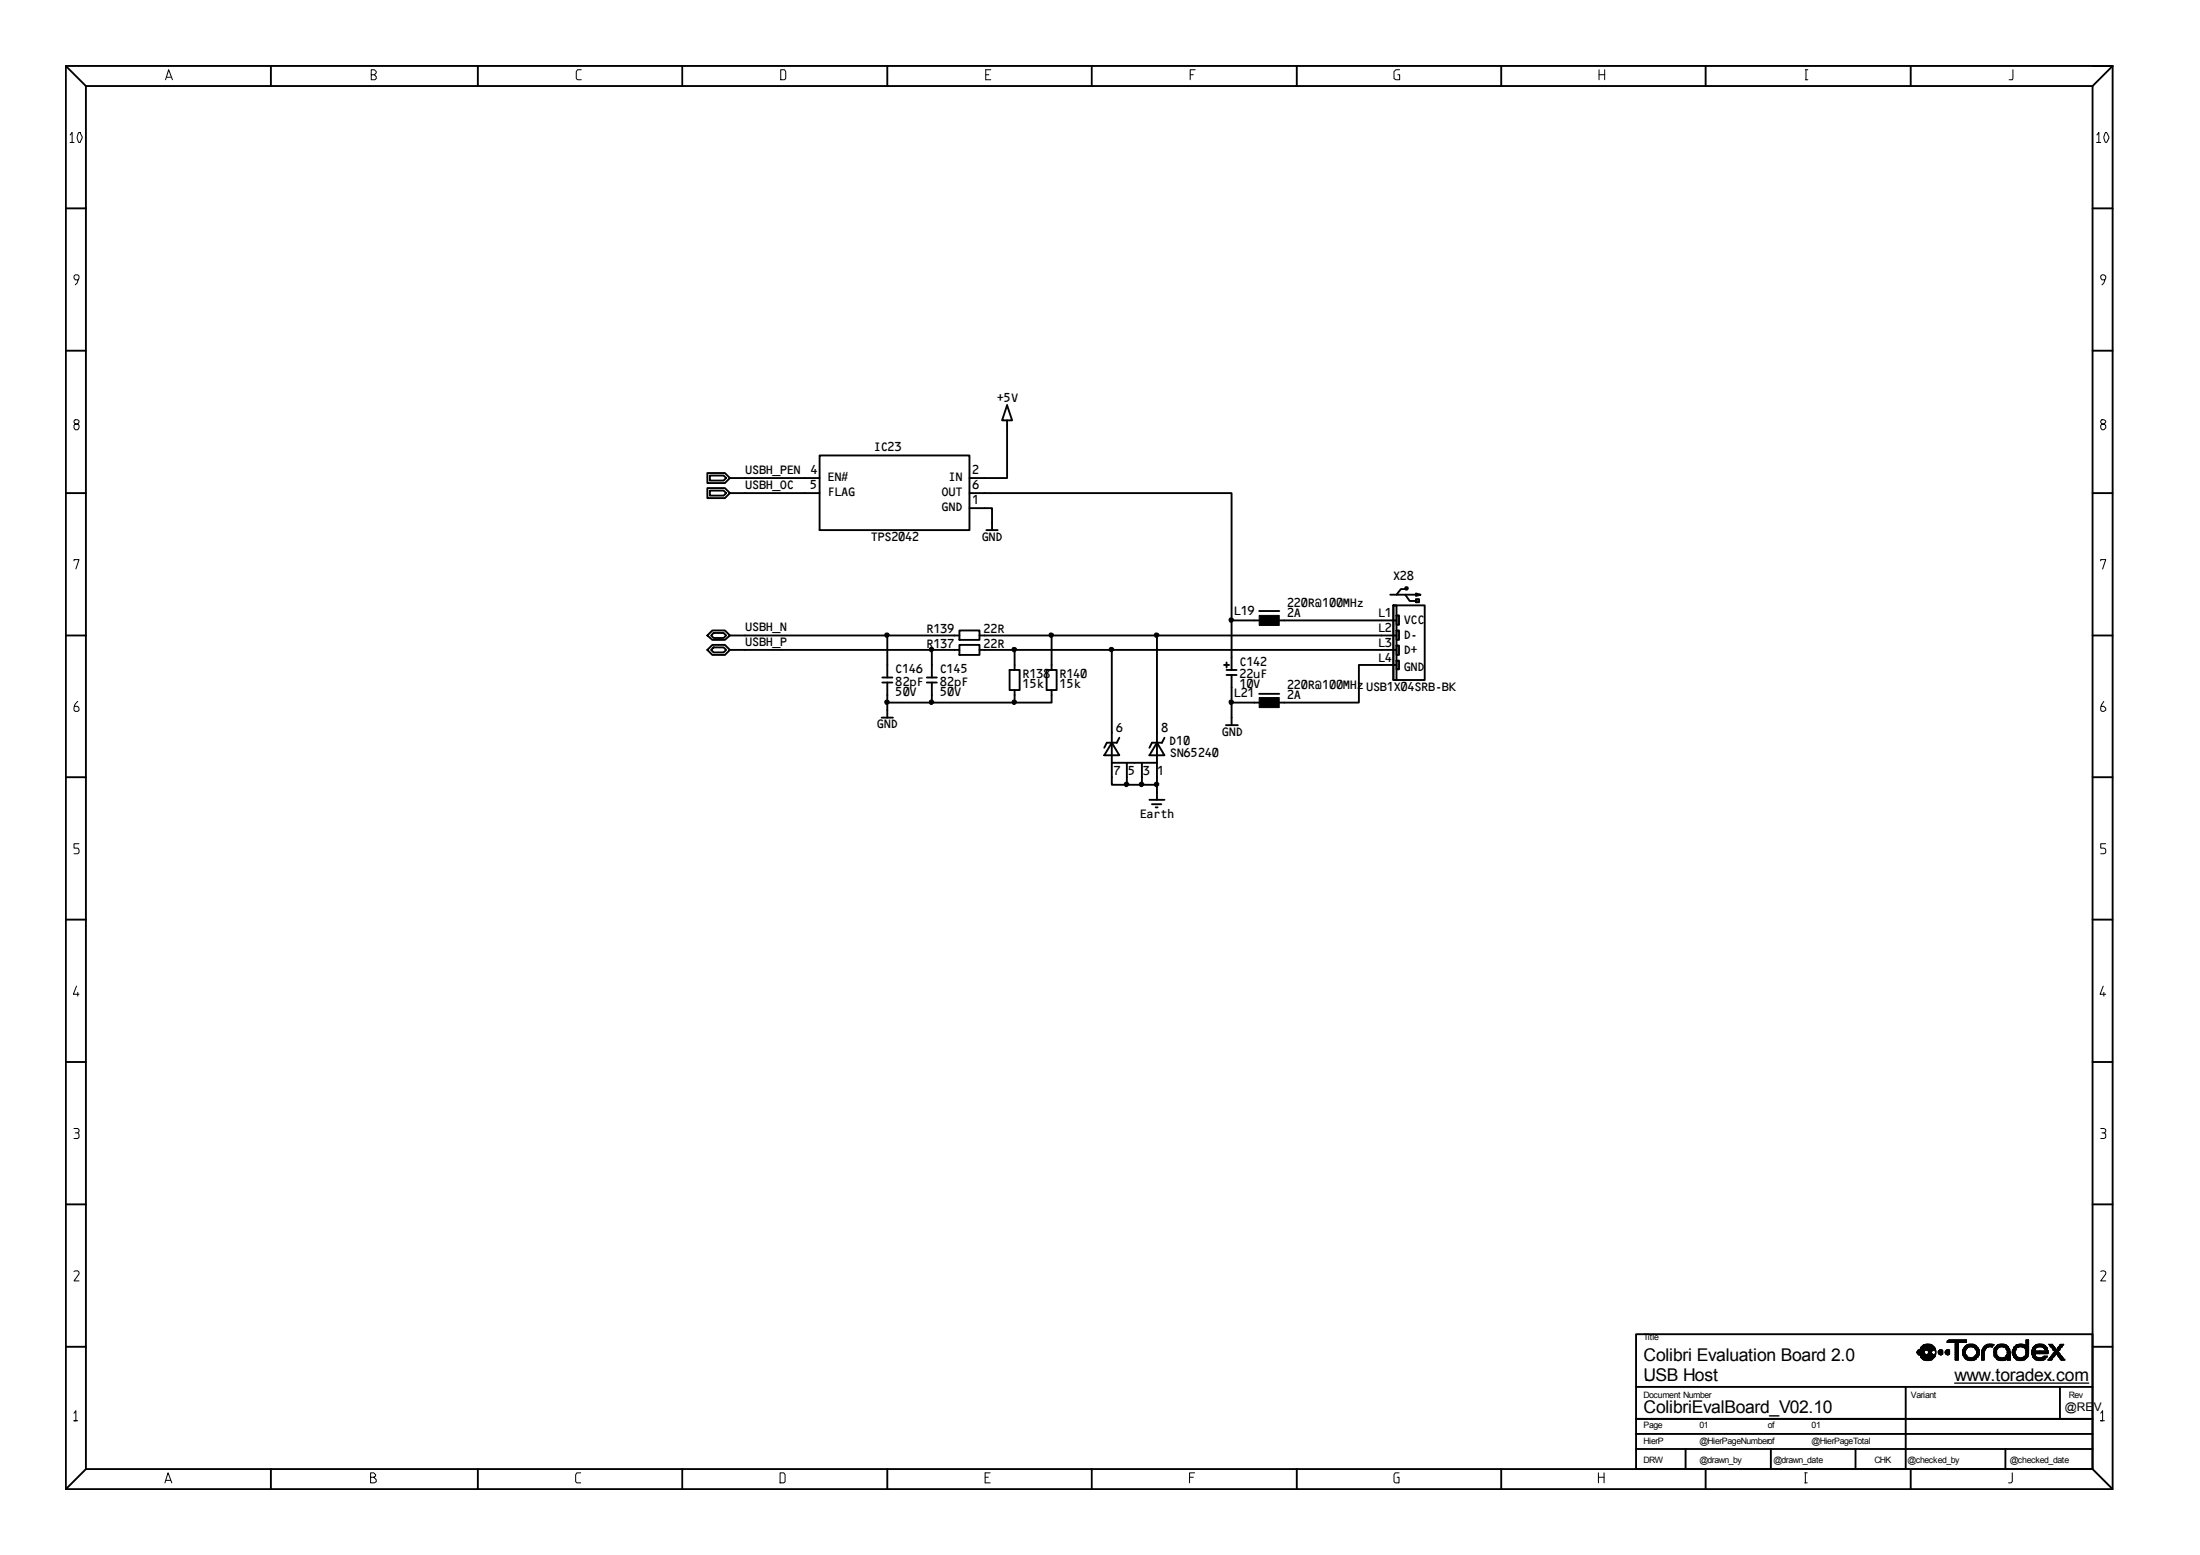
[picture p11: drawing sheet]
<svg xmlns="http://www.w3.org/2000/svg" width="297mm" height="210mm" viewBox="0 0 297 210" stroke-linecap="round" stroke-linejoin="round" font-family="sans-serif">
<g fill="none" stroke="#000" stroke-width=".25">
<path d="M8.9 8.9h276.3v192.1h-276.3zM8.9 8.9l2.7 2.7M11.6 11.6h270.9v186.7h-270.9zM36.6 8.9v2.7M64.5 8.9v2.7M92.1 8.9v2.7M119.8 8.9v2.7M147.4 8.9v2.7M175.1 8.9v2.7M202.7 8.9v2.7M230.3 8.9v2.7M258 8.9v2.7"/>
<path d="M282.5 8.9h2.7l-2.7 2.7M8.9 28.1h2.7M282.5 28.1h2.7M8.9 47.3h2.7M136 54.7l.7 2h-1.4zM136 56.7v7.8h-5.1M282.5 47.3h2.7M8.9 66.6h2.7M95.5 65.9h2.4l.7 .7-.7 .6h-2.4zM95.5 63.9h2.4l.7 .6-.7 .7h-2.4zM95.8 66.2h1.9l.3 .4-.3 .3h-1.9zM95.8 64.2h1.9l.3 .3-.3 .4h-1.9z"/>
<path d="M98.6 66.6h12.1M98.6 64.5h12.1M110.7 61.5h20.2v10.1h-20.2zM130.9 68.6h3v3M130.9 66.6h35.4v23.8M133.2 71.6h1.5M189.8 79.3h.2v.2h-.2zM189.9 79.5h-.8l-.5 .8M282.5 66.6h2.7M8.9 85.8h2.7M95.5 85.8l.7-.7h1.7l.7 .7-.7 .6h-1.7zM95.5 87.7l.7-.6h1.7l.7 .6-.7 .7h-1.7z"/>
<path d="M96 85.8l.4-.4h1.3l.3 .4-.3 .3h-1.3zM96 87.7l.4-.3h1.3l.3 .3-.3 .4h-1.3zM98.6 85.8h30.9M98.6 87.7h30.9M119 96.9h1.6M119.1 91.5h1.4M119.1 92.1h1.4M119.8 85.8v5.7M119.8 92.1v4.8M125.1 91.5h1.4M125.1 92.1h1.4M125.8 87.7v3.8"/>
<path d="M125.8 92.1v2.7M129.5 85.1h2.7v1.3h-2.7zM129.5 87.1h2.7v1.3h-2.7zM132.2 85.8h56.4M132.2 87.7h56.4M136.3 90.4h1.4v2.7h-1.4zM137 87.7v2.7M137 93.1v1.7M141.3 90.4h1.4v2.7h-1.4zM142 93.1v1.7h-22.2M142 85.8v4.6M150.1 87.7v18.2h6.1"/>
<path d="M151.1 99.6l-.3 .7h-1.4l-.3 .6M156.2 85.8v22.2M157.2 99.6l-.3 .7h-1.4l-.3 .6M165.3 89.8h.6M165.5 97.9h1.6M165.6 90.4h1.4M165.6 91.1h1.4M165.6 89.4v.7M166.3 91.1v6.8M166.3 83.7h3.7M166.3 94.8h3.7M170 82.5h2.7"/>
<path d="M170 93.7h2.7M172.7 83.7h15.9M187.7 80.3h4.1M188.1 81.7h4.3v10.1h-4.3zM188.1 81.7h.5v10.1h-.5zM188.6 89.2h.3v1.2h-.3zM188.6 87.1h.3v1.3h-.3zM188.6 85.1h.3v1.3h-.3zM188.6 83.1h.3v1.2h-.3zM188.6 89.8h-5.1v5h-10.8M189.7 80.3l.6 .8h1M191.2 80.1l.6 .2-.6 .1z"/>
<path d="M191.2 80.9h.4v.4h-.4zM282.5 85.8h2.7M8.9 104.9h2.7M150.1 100.3l1 1.7h-2zM150.1 103h6.1M152.1 103v2.9M154.2 103v2.9M155.2 108h2M155.5 108.6h1.3M156 109h.3M156.2 100.3l1 1.7h-2zM282.5 104.9h2.7"/>
<path d="M8.9 124.1h2.7M282.5 124.1h2.7M8.9 143.4h2.7M282.5 143.4h2.7M8.9 162.6h2.7M282.5 162.6h2.7M8.9 181.8h2.7M11.6 198.3l-2.7 2.7M36.6 198.3v2.7M64.5 198.3v2.7M92.1 198.3v2.7M119.8 198.3v2.7"/>
<path d="M147.4 198.3v2.7M175.1 198.3v2.7M202.7 198.3v2.7M220.9 180.1h61.6v18.2h-61.6zM220.9 187.2h61.6M220.9 191.5h61.6M220.9 193.6h61.6M220.9 195.6h61.6M227.6 195.6v2.7M230.3 198.3v2.7M239.1 195.6v2.7M250.5 195.6v2.7"/>
<path d="M257.3 187.2v11.1M258 198.3v2.7M270.8 195.6v2.7M278.1 187.2v4.3M282.5 198.3l2.7 2.7M282.5 181.8h2.7"/>
</g>
<g fill="none" stroke="#000" stroke-width=".14">
<path d="M9.5 18.2l.2-.3v1.3h-.2h.5M10.6 18l.2-.1 .3 .6-.3 .7h-.1a1.05 1.05 0 0 1-.1-1.2zM22.4 10.8l.4-1.4 .5 1.4M22.5 10.4h.5M50.1 10.1h.4l.3-.3v-.1l-.3-.3h-.4v1.4h.5l.2-.2v-.3l-.3-.2M78.5 9.4h-.5l-.2 .3v.9l.2 .2h.5M105.4 9.4h.5l.2 .3v.9l-.2 .2h-.5zM133.1 10.1h.4M133.8 9.4h-.7v1.4h.7M160.7 10.1h.4M161.4 9.4h-.7v1.4M189 9.4h-.5l-.3 .3v.9l.3 .2h.5v-.7h-.3"/>
<path d="M215.9 9.4v1.4M215.9 10.1h.8M216.7 9.4v1.4M243.8 10.8h.3M243.8 9.4h.3M243.8 9.4v1.4M271.8 9.4v1.2l-.1 .2h-.4M283.1 18.2l.3-.3v1.3h-.3h.5M284.2 18l.1-.1 .2 .1 .2 .5-.2 .6-.2 .1a1.05 1.05 0 0 1-.1-1.2zM10.5 37.8h-.3l-.2-.3v-.2l.2-.2h.3l.2 .2a1.92 1.92 0 0 1-.5 1.2M284.1 37.8h-.3l-.2-.3v-.2l.2-.2h.3l.2 .2a1.92 1.92 0 0 1-.5 1.2M10 56.8l.2 .4h.3l.2 .2v.4l-.2 .2h-.3l-.2-.2v-.4l.2-.2h.3l.2-.4-.2-.1h-.3z"/>
<path d="M283.8 56.7l-.2 .1 .2 .4h.3l.2 .2v.4l-.2 .2h-.3l-.2-.2v-.4l.2-.2h.3l.2-.2v-.2l-.2-.1zM10 75.7v-.2h.7l-.5 1.3M283.6 75.7v-.2h.7l-.4 1.3M10.5 94.7a1.19 1.19 0 0 0-.5 1.2l.2 .1h.3l.2-.1v-.3l-.2-.3h-.4M284.1 94.7a1.41 1.41 0 0 0-.5 1.2l.2 .1h.3l.2-.1v-.3l-.2-.3h-.4M10.7 113.9h-.7v.6h.5l.2 .2v.4l-.2 .1h-.5M284.3 113.9h-.7v.6h.5l.2 .2-.1 .5h-.6M10.3 133.1l-.4 1.1h.8M10.5 134v.5M284 133.1l-.5 1.1h.8M284.1 134v.5M10 152.3h.5l.2 .2v.3l-.2 .1"/>
<path d="M10.2 152.9l.4 .1 .1 .5-.2 .2h-.5M283.6 152.3h.5l.2 .2v.3l-.2 .1M283.8 152.9l.4 .1 .1 .5-.2 .2h-.5M10 171.6l.5-.1 .2 .2v.3l-.7 .9h.7M283.6 171.6a.48 .48 0 0 1 .7 .1v.3l-.7 .9h.7M10 190.8l.2-.4v1.4h-.2h.5M22.4 199.8h.6M50 199.4h.5l.2-.2v-.1l-.2-.3h-.5v1.4h.5l.3-.2v-.3l-.3-.3M78.4 198.8h-.5l-.2 .3v.9l.2 .2h.5M105.3 198.8h.5l.2 .3v.9l-.2 .2h-.5zM133 199.4h.4M133.7 198.8h-.7v1.4h.7"/>
<path d="M160.6 199.4h.5M161.3 198.8h-.7v1.4M188.9 198.8h-.5l-.2 .3v.9l.2 .2h.5v-.8h-.3M215.8 199.4h.8M215.8 198.8v1.4M216.6 198.8v1.4M243.7 198.8h.3M243.8 198.8v1.4M258.8 182.5h1M258.8 182.6h1M258.8 182.5v.1h1M258.9 182.3h1"/>
<path d="M258.9 182.4h.9M258.9 182.7h1M258.9 182.7l.1 .1M258.9 182.6v.1M259 182.8h.9M259 182.8v.1h2.3M259.2 182.1h2.1M259.2 182h2.1M259.2 183h2.1M259.2 182.9l.1 .3M259.3 182h2M259.3 181.9h1.9"/>
<path d="M259.3 183.1h2M259.3 183.2h1.9M259.3 181.9l-.1 .3M259.3 183.2l.3 .3M259.4 181.8h1.7M259.4 183.3h1.7M259.5 181.7h1.5M259.6 181.6h1.3M259.6 183.4h1.3M259.6 183.5h1.3M259.6 181.6l-.3 .3M259.6 183.5l.2 .1"/>
<path d="M259.7 181.5h1.2M259.7 183.6h1.2M259.8 181.5l-.2 .1M259.8 182.4v.3l.2 .2M259.9 181.5h.7l.3 .1M259.9 183.6l.2 .1 .5-.1M259.9 182.3l-.1 .1M259.9 182.2v.1M260.1 181.5h-.2M260.3 182.3h.6M260.3 182.9v-.1h.6v.1M260.3 182.2v.2"/>
<path d="M260.3 182.7h.6M260.3 182.4l.1 .1M260.4 182.5h.4M260.4 182.6h.4M260.4 182.5v.1M260.8 182.6h-.5v.2M260.8 182.4v.2M260.8 182.6l.1 .1M260.9 182.7v.1M260.9 182.2v.2h-.6M260.9 181.6l.3 .3M260.9 183.5l-.1 .1"/>
<path d="M261.2 181.9l.1 .1M261.2 183.2l-.3 .3M261.3 182.3h.1M261.3 182v.4h.1M261.3 182.7h.1M261.3 182.8h.1M261.3 182.7v.1M261.3 182.9v.2M261.3 182.2l.1 .2M261.3 182.8l-.1 .1M261.3 183.1l-.1 .1M261.4 182.2h-2.4l-.2 .3"/>
<path d="M261.4 182.4v.3M261.4 182.6l-.1 .1M261.4 182.7l-.1 .2M261.7 182.5h.6M261.7 182.6h.6M261.7 182.6l.1 .1M261.8 182.3l.1-.1 .4 .1M261.8 182.3h.5M261.8 182.7h.5M261.8 182.3v.1M261.9 182.8l.1 .1 .2-.1M262.3 182.4h-.6v.2"/>
<path d="M262.3 182.3v.5h-.5v-.1M262.6 182.5h.6M262.6 182.6h.6M262.6 182.5v.1h.6M262.7 182.3l.1-.1h.4v.6h-.5v-.2M262.7 182.3h.5M262.7 182.4h.5M262.7 182.7h.5M262.7 182.3v.1M262.7 182.4l-.1 .1M262.9 181.1h2.6M262.9 181h2.6"/>
<path d="M262.9 182.8v.1l.2-.1M263 180.9h2.5M263.1 180.9h2.4v.3h-2.6zM264 182.2h.4M264 182.1h.4M264 182h.4M264 181.9h.4M264 181.8h.4M264 181.7h.4M264 181.6h.4M264 181.5h.4M264 181.4h.4"/>
<path d="M264 181.3h.4M264 182.3h.4M264 182.4h.4M264 182.5h.4M264 182.6h.4M264 182.7h.4M264 182.8h.4M264 182.9h.4M264 183h.4M264 183.1h.4M264 183.2h.4M264 183.3h.4"/>
<path d="M264 183.4h.4M264 183.5h.4M264 181.2v2.4h.4v-2.4M265 182.2h.4M265 182.3h.3M265 182.4h.3M265 182.5h.3M265 182.6h.3M265 182.7h.3M265 182.8h.4M265 182.9h.5M265 182.2v.7"/>
<path d="M265 182.9l.1 .2M265.1 182.1h.4M265.1 182h.5M265.1 183h.4M265.1 183.1h.5M265.1 183.1l.2 .2M265.1 182l-.1 .2M265.2 182h.4M265.2 181.9h.7M265.2 183.1h.4M265.2 183.2h.7v.1M265.3 181.8h1.7"/>
<path d="M265.3 183.3h1.6M265.3 181.8l-.2 .2M265.3 183.3l.1 .2M265.3 181.7h1.6M265.3 183.4h1.6M265.3 182.3v.5l.3 .3M265.4 181.6h1.5M265.4 181.6l.4-.1h.6l.6 .4M265.4 183.5h1.4M265.4 183.5l.2 .1h1l.2-.1M265.4 181.6l-.1 .2M265.5 181.5h1.2"/>
<path d="M265.5 182.1l-.2 .2M265.6 182l-.1 .1M265.6 181.9v.1M265.6 183.1h.1M265.6 183.1l.2 .1M265.8 183.6l.1 .1 .5-.1M265.9 181.8l-.1 .1M266.3 183.2h.7M266.4 181.9h.6M266.4 181.8v.1M266.4 183.2l-.2 .1M266.5 183.1h.5"/>
<path d="M266.5 181.9l.1 .1M266.6 182h.5M266.6 183.1h.5M266.6 182l.1 .1M266.7 182.1h.5M266.7 183h.4M266.7 182.1l.2 .2M266.8 182.2h.4M266.8 182.9h.4M266.9 182.3h.3M266.9 182.4h.3M266.9 182.5h.3"/>
<path d="M266.9 182.6h.3M266.9 182.7h.3M266.9 182.8h.3M266.9 182.8l-.5 .4M266.9 182.3v.5M266.9 183.3l-.1 .2M267 181.9l.2 .3M267 183.2l-.1 .1M267.2 182.2v.7M267.2 182.9l-.2 .3M267.5 182.3h.5M267.5 182.4h.5"/>
<path d="M267.5 182.5h.4M267.5 182.6h.4M267.5 182.7h.4M267.5 182.8h.4M267.5 182.9h.4M267.5 183h.4M267.5 183.1h.4M267.5 183.2h.4M267.5 183.3h.4M267.5 183.4h.4M267.5 183.5h.4M267.6 182.2h.5"/>
<path d="M267.6 182.1h.5M267.7 182h.4M267.7 182h.5M267.8 181.9l-.3 .5M267.9 181.8h1.2M267.9 181.7h1.2M268 181.6h1.2M268.1 182.2l-.2 .2v1.2h-.4v-1.2M268.1 181.5h1.1M268.1 182v.2M268.2 181.9v.1M268.2 182h-.1"/>
<path d="M268.6 181.8l-.8 .1M269.2 182.5h.4M269.2 182.6h.4M269.2 182.6v.1M269.2 182.2h.4M269.2 182.1h.5M269.2 182h.5M269.2 181.5h-.1h-.8l-.5 .4M269.2 182.3h.4M269.2 182.4h.4M269.2 182.7h.4M269.2 182.8h.4"/>
<path d="M269.2 182.9h.5M269.2 183h.5M269.2 183.1h.5M269.2 181.5l-.1 .1-.1 .3-.1-.1M269.2 182v.4M269.2 182.7v.4M269.2 182.4v.2M269.2 183.1l.3 .2M269.3 182h.5M269.3 181.9h.7M269.3 183.1h.5M269.3 183.2h.8l.1 .1"/>
<path d="M269.5 181.8h1.7M269.5 183.3h1.9M269.5 181.8l-.3 .2M269.5 183.3l.1 .2M269.6 181.7h1.4M269.6 181.6h1.4M269.6 183.4h1.8M269.6 183.5h1.3M269.6 183.5l.1 .1h1.1M269.6 181.6l-.1 .2M269.6 182.2v.7l.1 .2M269.7 181.5h1.1"/>
<path d="M269.7 182.1l-.1 .1M269.7 183.1l.1 .1M269.8 181.9l-.1 .2M269.9 183.6l.6 .1M270.1 181.8l-.2 .1M270.5 181.9h.7M270.5 181.8l.1 .1M270.6 183.6l-.2 .1M270.8 183.1h.6M270.8 181.9v.1M270.8 182.1h.5M270.8 182h.5"/>
<path d="M270.8 182h.4M270.8 181.5h-.9l-.3 .1M270.8 183h.6M270.8 181.5l.4 .4M270.8 182.1l.2 .2M270.8 182v.1M270.8 183v.1M270.8 183.1v.1M270.9 182.2h.5M270.9 182.9h.5M271 182.3h.4M271 182.4h.4"/>
<path d="M271 182.5h.4M271 182.6h.4M271 182.7h.4M271 182.8h.4M271 183.5h.4M271 182.3v.5M271 182.8l-.2 .2M271.2 181.9l.2 .3M271.4 182.4v.2M271.4 182.2v.2M271.4 183.2h-.9l-.1 .1M271.4 182.6v1h-.4v-.2l-.2 .2"/>
<path d="M271.7 198.8v1.2l-.2 .2h-.3M271.7 182.3h.4M271.7 182.4h.4M271.7 182.5h.3M271.7 182.6h.3M271.7 182.6h.4M271.7 182.7h.4M271.7 182.8h.4M271.7 182.7l.2 .4M271.7 182.4v.3M271.8 182.2h.4M271.8 182.1h.4"/>
<path d="M271.8 182.9h.4M271.8 183h.4M271.9 182h.3M271.9 182h.4M271.9 183.1h.4M271.9 183.1h.5M271.9 183.2h.6M271.9 183.2l.1 .1M271.9 181.9v.1M271.9 183.1v.1M271.9 182l-.2 .4M271.9 181.8h2"/>
<path d="M272 181.7h1.9M272 183.3h1.6M272 183.3l.3 .3M272 182.5l.1 .3M272.1 181.6h1.4M272.1 183.4h1.5M272.1 182.8l.1 .1M272.1 182.3l-.1 .2M272.2 181.5h1.3M272.2 183.5h1.3M272.2 183.6h1.2M272.2 182.1v.1"/>
<path d="M272.2 182.9v.1M272.2 183l.2 .1M272.2 182.2l-.1 .1M272.3 181.5l-.4 .4M272.3 182l-.1 .1M272.4 183.1l.3 .2M272.4 181.9l-.1 .1M272.5 181.8v.1h-.6M272.5 181.5h.6l.4 .1M272.5 183.6l.1 .1 .5-.1M272.6 181.5h-.1M273 181.8l.1 .1h.8"/>
<path d="M273.2 181.9l.3 .2M273.3 182h.6M273.3 183.1h.5M273.4 182h.5M273.4 183.1h.4M273.4 183.1l-.3 .1M273.5 182.2h.4M273.5 182.1h.4M273.5 181.6l.1 .1v-.8h.3v1.8M273.5 182.3h.4M273.5 182.8h.4M273.5 182.9h.4"/>
<path d="M273.5 183h.3M273.5 183.5l-.2 .1M273.5 183l-.1 .1M273.5 182.1v.2M273.5 182.8v.2M273.5 182.3l.1 .2M273.6 181.6h.3M273.6 181.5h.3M273.6 181.4h.3M273.6 181.3h.3M273.6 181.2h.3M273.6 181.1h.3"/>
<path d="M273.6 181h.3M273.6 180.9h.3M273.6 182.4h.3M273.6 182.5h.3M273.6 182.6h.3M273.6 182.7h.3M273.6 182.6l-.1 .2M273.6 182.5v.1M273.7 183.2l-.8 .1M273.7 183.2l-.2 .3M273.8 183.1l-.1 .1M273.9 182.7l-.1 .4"/>
<path d="M274.3 182.3h.4M274.3 182.4h2.2M274.3 182.5h2.2M274.3 182.6h2.2M274.3 182.8h.4M274.3 182.9h.5v.2M274.3 182.7l.2 .5M274.3 182.4v.3M274.4 182.1h.4M274.4 182h.4M274.4 183h.4M274.4 183.1h.4"/>
<path d="M274.5 182h.4M274.5 181.9h.7M274.5 183.1h.4M274.5 183.2l.8 .1M274.5 183.2l.2 .3M274.5 181.9l-.2 .5M274.6 181.8h1.7M274.6 183.3h1.7M274.7 181.7h1.5M274.7 181.7l.4-.2h.7l.6 .4M274.7 183.4h1.5M274.7 181.7l-.2 .2"/>
<path d="M274.7 182.7v.2M274.7 181.6h1.5M274.7 183.5h1.4M274.7 182.2v.2M274.7 183.5l.2 .1M274.8 182v.2h-.5M274.8 181.5h1.2M274.8 183.6h1.2M274.8 183.1l.2 .1M275 181.9l-.2 .1M275.1 183.6l.2 .1 .5-.1M275.2 181.8l-.1 .1"/>
<path d="M275.4 181.5v.3M275.4 182.4v.3M275.7 181.8l.1 .1h.6M275.8 183.1h.6M275.8 181.9l.2 .1M275.8 183.1v.1M275.9 182h.5M275.9 183.1h.5v.1M276 182l.1 .2h.3M276 182h.4M276 183.1h-.2M276.1 182.1h.3"/>
<path d="M276.1 183.5l-.2 .1M276.2 182.3h.3M276.2 182.2v.2M276.4 183.2h-.8l-.1 .1M276.4 181.9v.1M276.4 183.2l-.3 .3M276.4 182.2l.1 .2M276.4 182v.2M276.5 182.4v.3h-2.2M276.6 183.5h.5M276.7 181.5h.4M276.7 183.3h.5"/>
<path d="M276.7 183.4h.4M276.8 181.7h.5M276.8 181.6h.4M276.8 183.2h.5M276.9 181.8h.5M276.9 183.1h.5M276.9 181.9h.6M276.9 183h.6M276.9 183.1h.6M276.9 183.6l.7-.9 .7 .9M277 182h.5M277 182.9h.5"/>
<path d="M277.1 182.2h1M277.1 182.1h.5M277.1 182h.4M277.1 182.8h.5M277.2 182.6h.8M277.2 182.7h.9M277.3 182.3h.7M277.3 182.6h.7M277.4 182.4h.6M277.4 182.5h.5M277.7 182.1h.4M277.7 182.8h.4"/>
<path d="M277.8 182h.4M277.8 181.9h.6M277.8 182.9h.4M277.8 183h.5M277.9 182.5l.7-1h-.4l-.6 .7-.5-.7h-.5l.9 1-1 1.1h.5M277.9 183.1h.5M277.9 182.5l.9 1.1h-.6M278 181.8h.5M278 183.1h.5M278 183.2h.5M278 181.7h.5M278 181.6h.5"/>
<path d="M278.1 181.5h.5M278.1 183.3h.5M278.1 183.4h.5M278.1 183.5h.6M283.6 190.8l.3-.4v1.4h-.3h.5M22.3 200.2l.4-1.4 .5 1.4M243.7 200.2h.3"/>
</g>
<path d="M263.9 186.7h18.1" fill="none" stroke="#000" stroke-width=".18"/>
<g fill="#000" stroke="#000" stroke-width=".14">
<path d="M170 83.1h2.7v1.3h-2.7z" fill-rule="evenodd"/>
<path d="M170 94.2h2.7v1.3h-2.7z" fill-rule="evenodd"/>
<circle cx="119.7" cy="85.7" r=".31"/>
<circle cx="119.7" cy="94.8" r=".31"/>
<circle cx="125.8" cy="87.7" r=".31"/>
<circle cx="125.8" cy="94.8" r=".31"/>
<circle cx="136.9" cy="87.7" r=".31"/>
<circle cx="136.9" cy="94.8" r=".31"/>
<circle cx="141.9" cy="85.7" r=".31"/>
<circle cx="150.1" cy="87.7" r=".31"/>
<circle cx="156.2" cy="85.7" r=".31"/>
<circle cx="166.2" cy="83.7" r=".31"/>
<circle cx="166.2" cy="94.8" r=".31"/>
<circle cx="152.1" cy="105.9" r=".31"/>
<circle cx="154.1" cy="105.9" r=".31"/>
<circle cx="156.2" cy="105.9" r=".31"/>
</g>
<g font-size="2.4">
<text x="221.9" y="183.7">Colibri Evaluation Board 2.0</text>
<text x="221.9" y="190.7">ColibriEvalBoard_V02.10</text>
<text x="221.9" y="186.4">USB Host</text>
<text x="222" y="186.4">.</text>
<text x="263.9" y="186.5">www.toradex.com</text>
</g>
<g font-size="1.8">
<text x="134.5" y="54.2">+5V</text>
<text x="100.6" y="66">USBH_OC</text>
<text x="100.6" y="63.9">USBH_PEN 4</text>
<text x="109.3" y="66">5</text>
<text x="111.7" y="65">EN#</text>
<text x="117.9" y="60.9">IC23</text>
<text x="128" y="65">IN</text>
<text x="131.2" y="66">6</text>
<text x="131.2" y="63.9">2</text>
<text x="111.7" y="67">FLAG</text>
<text x="127.1" y="69">GND</text>
<text x="127.1" y="67">OUT</text>
<text x="131.2" y="68">1</text>
<text x="117.5" y="73.1">TPS2042</text>
<text x="132.5" y="73.1">GND</text>
<text x="166.5" y="83">L19</text>
<text x="173.7" y="82">220R@100MHz</text>
<text x="173.7" y="83.3">2A</text>
<text x="186" y="83.3">L1</text>
<text x="188" y="78.3">X28</text>
<text x="100.6" y="85.2">USBH_N</text>
<text x="100.6" y="87.2">USBH_P</text>
<text x="125.1" y="85.4">R139</text>
<text x="125.1" y="87.5">R137</text>
<text x="132.8" y="85.4">22R</text>
<text x="132.8" y="87.5">22R</text>
<text x="167.3" y="89.8">C142</text>
<text x="186" y="89.4">L4</text>
<text x="186" y="87.4">L3</text>
<text x="186" y="85.4">L2</text>
<text x="189.5" y="88.2">D+</text>
<text x="189.5" y="86.3">D-</text>
<text x="189.5" y="84.3">VCC</text>
<text x="120.8" y="90.9">C146</text>
<text x="120.8" y="93.9">50V</text>
<text x="120.8" y="92.6">82pF</text>
<text x="126.8" y="90.9">C145</text>
<text x="126.8" y="93.9">50V</text>
<text x="126.8" y="92.6">82pF</text>
<text x="138" y="91.5">R138</text>
<text x="138" y="92.9">15k</text>
<text x="143" y="91.5">R140</text>
<text x="143" y="92.9">15k</text>
<text x="166.5" y="94.1">L21</text>
<text x="167.3" y="91.5">22uF</text>
<text x="167.3" y="92.9">10V</text>
<text x="173.7" y="93.1">220R@100MHzUSB1X04SRB-BK</text>
<text x="173.7" y="94.4">2A</text>
<text x="189.5" y="90.5">GND</text>
<text x="118.4" y="98.3">GND</text>
<text x="150.6" y="98.8">6</text>
<text x="156.7" y="98.8">8</text>
<text x="157.8" y="100.6">D10</text>
<text x="164.9" y="99.3">GND</text>
<text x="150.3" y="104.6">7</text>
<text x="152.2" y="104.6">5</text>
<text x="154.3" y="104.6">3 1</text>
<text x="157.9" y="102.2">SN65240</text>
<text x="153.8" y="110.4">Earth</text>
</g>
<text font-size="1.6" x="278.8" y="190.5">@REV</text>
<g font-size="1.2">
<text x="221.9" y="180.9">Title</text>
<text x="221.9" y="188.7">Document Number</text>
<text x="258" y="188.7">Variant</text>
<text x="279.3" y="188.7">Rev</text>
<text x="221.9" y="192.8">Page</text>
<text x="221.9" y="194.9">HierP</text>
<text x="221.9" y="197.5">DRW</text>
<text x="229.4" y="197.5">@drawn_by</text>
<text x="229.4" y="194.9">@HierPageNumberof</text>
<text x="229.4" y="192.8">01</text>
<text x="238.7" y="192.8">of</text>
<text x="239.4" y="197.5">@drawn_date</text>
<text x="244.6" y="194.9">@HierPageTotal</text>
<text x="244.6" y="192.8">01</text>
<text x="253.1" y="197.5">CHK</text>
<text x="257.6" y="197.5">@checked_by</text>
<text x="271.4" y="197.5">@checked_date</text>
</g>
</svg>
